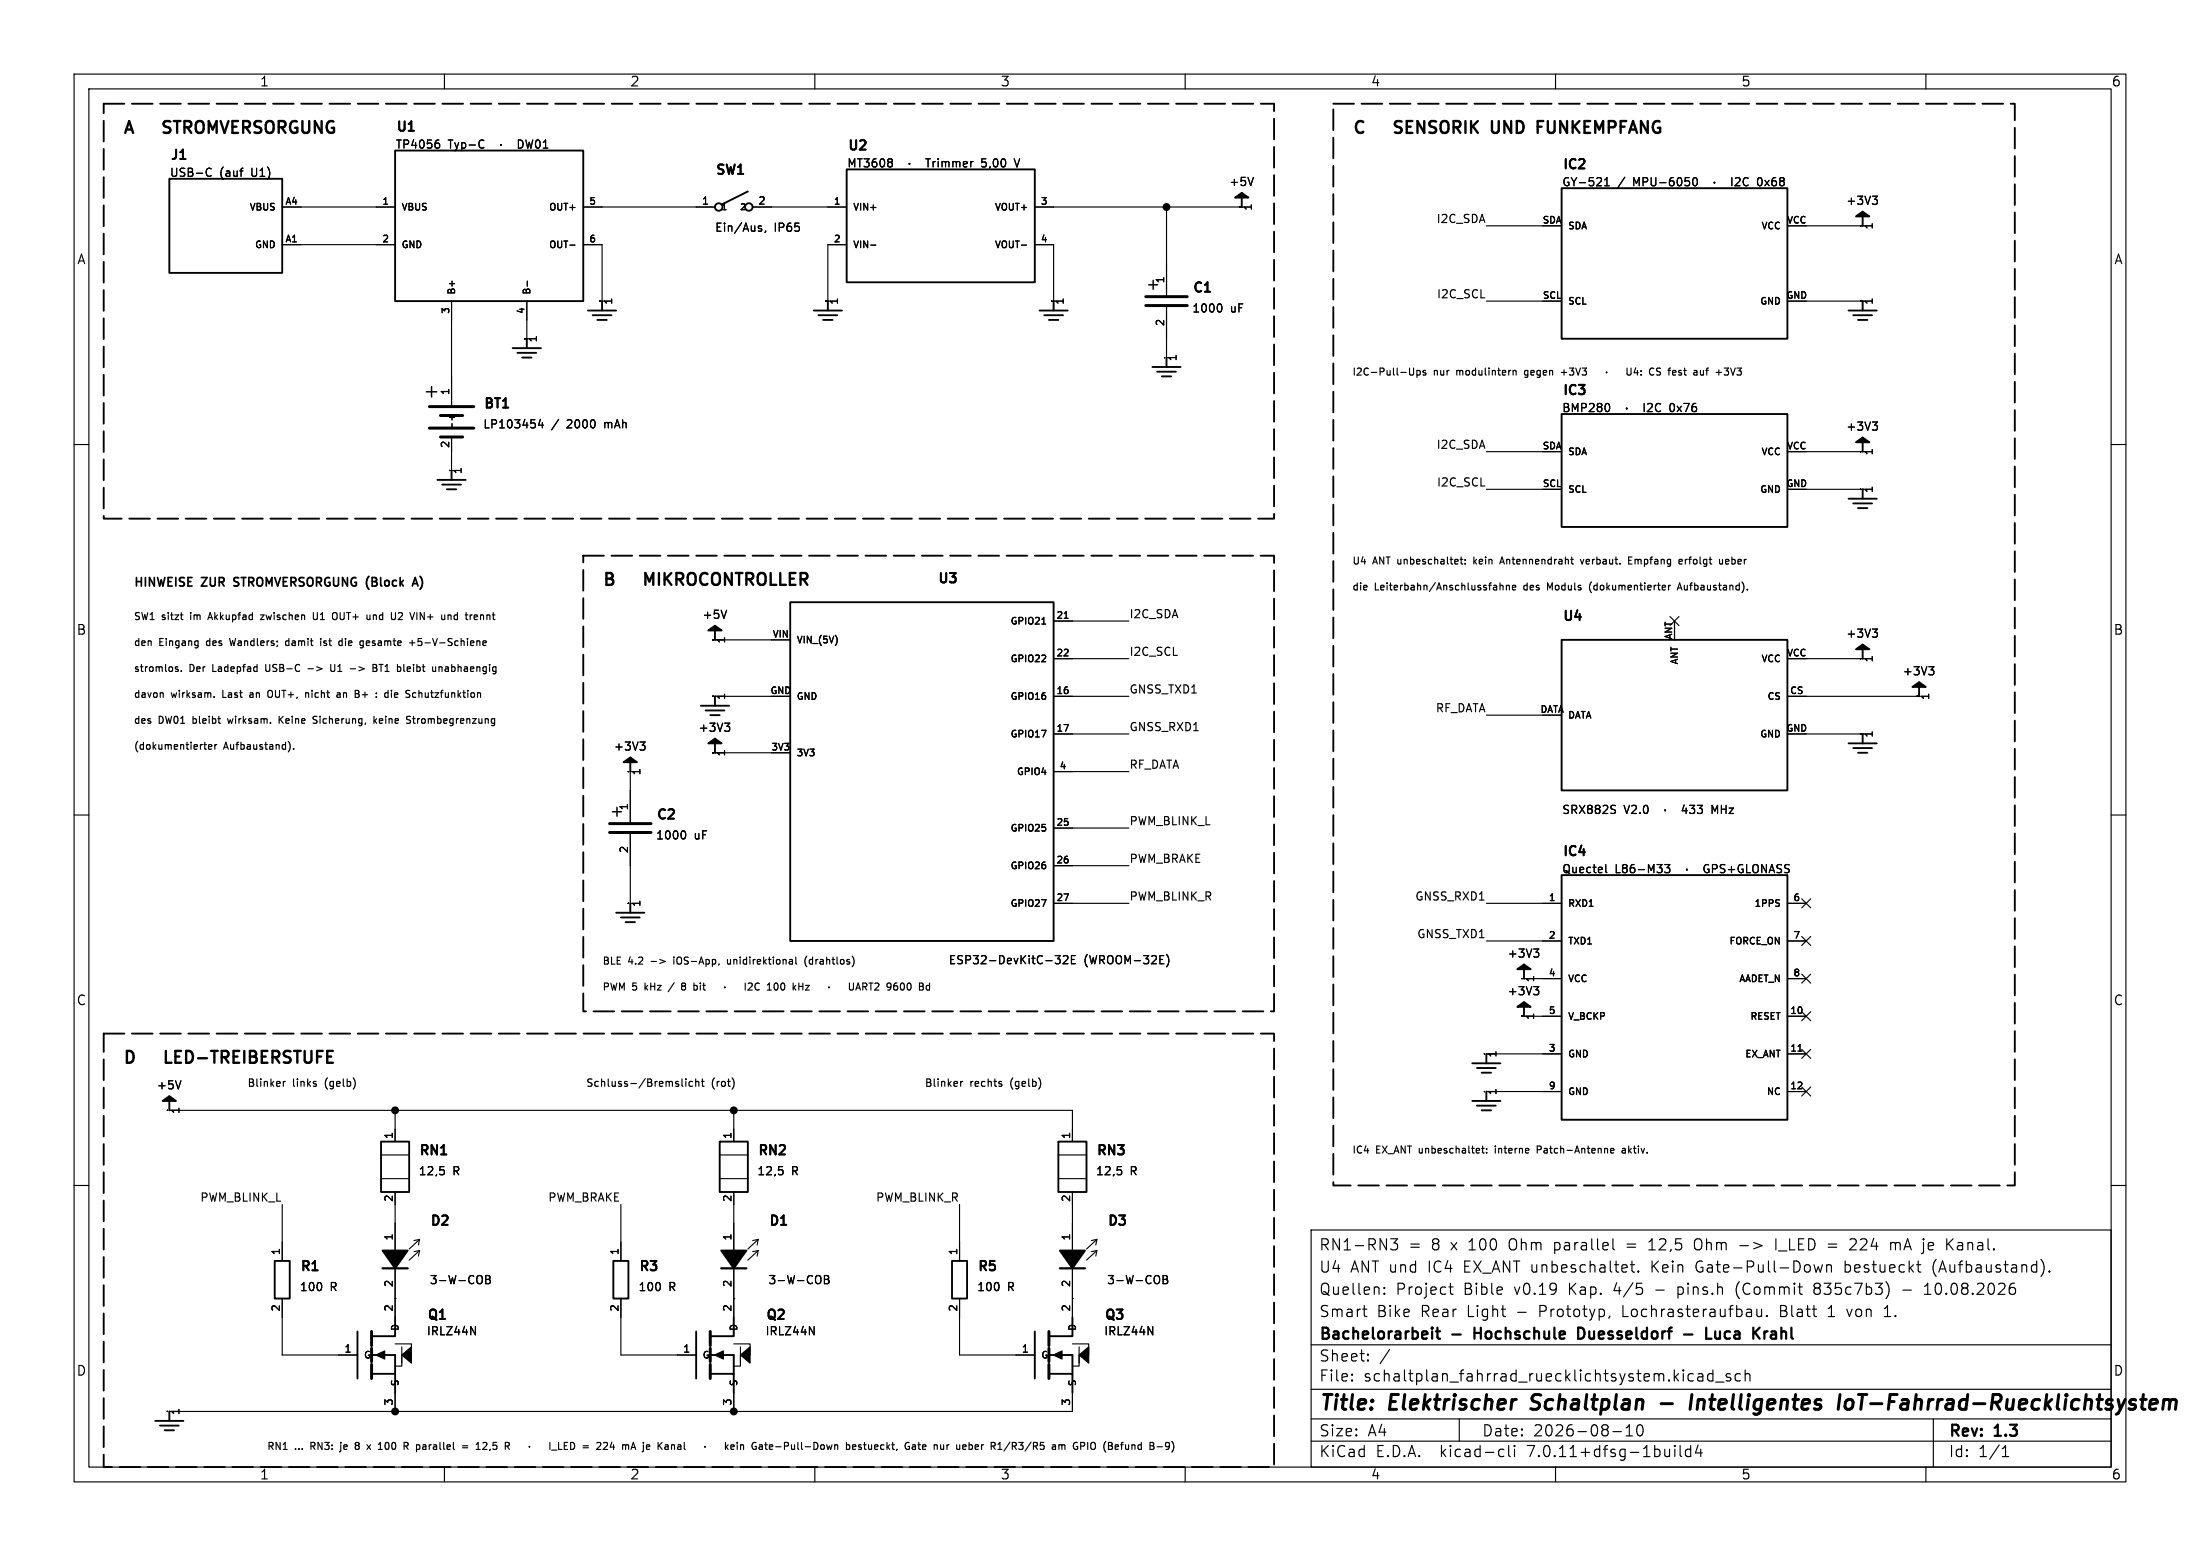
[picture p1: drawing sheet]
<svg xmlns="http://www.w3.org/2000/svg" width="297mm" height="210mm" viewBox="0 0 297 210" stroke-linecap="round" stroke-linejoin="round" font-family="sans-serif">
<g fill="none" stroke="#000" stroke-width=".15">
<path d="M10 10h277v190h-277zM12 12h273v186h-273zM59 18.9h.3M59.1 19.3l.3 .2v.3l-.3 .2M60 10v2M65.1 18.9l.2 .1M65.3 19.9l-.2 .1M67.6 19.5v.1M70 18.9a.56 .56 0 0 1 .6 .5 .56 .56 0 0 1-.6 .6zM71 18.9l.2 1.1 .3-.8 .2 .8 .2-1.1M72.4 19l.2-.1a.59 .59 0 0 1 .3 .5 .59 .59 0 0 1-.3 .6l-.2-.1-.1-.3zM73.3 20h.7"/>
<path d="M73.3 19.2l.4-.3v1.1M110 10v2M160 10v2M210 10v2M260 10v2M28 22.8l.3-.1 .2 .1M28.5 23.7l-.2 .1h-.3M38.1 33h15.2M38.1 27.9h15.2M71.2 37.9v.7M76.9 33.1h.7M78.7 33h2.6v7.6"/>
<path d="M78.7 27.9h17.8M101.6 27.9h12.7M102.5 30.5h.3M102.5 30.8l.3 .1v.2l-.1 .1h-.2M103.4 31.2l-.1 .2M114.3 33h-2.5v7.6M117.6 33.1h.6M120.4 21.5l.1 .1-.1 .3M120.4 22l.1 .1-.1 .4M122.8 22.1v.1M125 21.4h.6M125.3 21.4v1.1"/>
<path d="M126 21.8v.7M126.3 21.8l-.2 .1-.1 .1M126.7 21.4v.1M126.7 21.8v.7M127.2 21.9l.3-.1 .1 .2M127.2 21.8v.7M127.6 22l.2-.2 .3 .1v.6M127.6 22v.5M128.6 21.9l.4-.1 .1 .2M128.6 21.8v.7M129.1 22l.2-.2 .2 .1 .1 .6M129.1 22v.5"/>
<path d="M130.1 22.2l.5-.1-.1-.2-.3-.1-.1 .2v.5h.4M131.1 21.8v.7M131.4 21.8l-.2 .1-.1 .1M132.5 22.4l.4 .1M133.1 21.4h-.5l-.1 .6 .4-.1M136.9 21.4l.4 1.1 .4-1.1M137.9 33.1h.7M139.7 33h2.5v7.6M139.7 27.9h27.9M157.5 27.9v12M167.6 27.9h.1M169.2 23.9l-.4 1.1"/>
<path d="M200.7 30.5h10.1M216.6 25.1h.7M216.6 24.3l.3-.3v1.1M228.6 24.1l.2-.1a.59 .59 0 0 1 .4 .5 .59 .59 0 0 1-.4 .6l-.2-.1-.1-.3zM231.4 24.6v.1M233.8 24v1.1M234.3 24.1l.4-.1 .2 .1v.2l-.7 .8h.7M236 24.1a.44 .44 0 0 0-.5 0 .44 .44 0 0 0-.2 .5 .41 .41 0 0 0 .2 .4 .41 .41 0 0 0 .5 0M237.4 24h.1a.59 .59 0 0 1 .4 .5 .59 .59 0 0 1-.4 .6 .73 .73 0 0 1-.1-1.1zM241.3 30.5h10.2M251.5 30.5h.1M252.8 26.5h.7l-.4 .4"/>
<path d="M253.2 26.9l.3 .2v.3l-.3 .2M10 60h2M61 40.6v14.3M61 59v4.5M61 57.2v.7M71.1 45.7h.1M71.1 40.6v5.1M73 56.6l-.3 .8h.7M73.2 57v.8M81.3 40.6h.1M111.8 40.6h.1M142.2 40.6h.1"/>
<path d="M157.5 48.3h.1M157.5 41.3v7M164.7 41a.69 .69 0 0 1 0 1.1M190.8 49.7v.8l-.1 .1h-.3M191.3 50h.3l.1 .2-.1 .4h-.3M191.3 50v.9M192.5 50h-.3l-.1 .1v.2l.4 .1v.2h-.4M200.7 40.6h10.1M204.3 50.1l.1-.1h.2l.1 .6M204.3 50v.6M205.9 50.9h.1M206 50l-.2 .2v.2l.2 .2"/>
<path d="M210.8 50.3h.7M216.9 50.2v.1M217.1 54.5l.2 .4-.2 .6M219.6 55.1v.1M219.6 49.7v.7l.2 .2h.3l.1-.2v-.7M220.8 49.6l-.2 .7h.6M221.1 50v.6M221.5 50.5v.1M221.5 50v.1M222 54.5v1.1M222.4 54.6l.5-.1 .1 .1 .1 .2-.7 .8h.7M224.2 54.6a.44 .44 0 0 0-.6 0 .44 .44 0 0 0-.1 .5 .41 .41 0 0 0 .2 .4 .41 .41 0 0 0 .5-.1"/>
<path d="M225.9 54.5h-.1a.59 .59 0 0 0-.4 .5 .59 .59 0 0 0 .4 .6l.1-.1M227.3 50h.4M227.6 50.6h.1M234.3 49.7l-.4 .9M234.5 50.5l.4 .1M234.5 49.7h.6M241.3 40.6h10.2M251.5 40.6h.1M252.8 57h.7l-.4 .4M253.2 57.4l.3 .2v.3l-.3 .2M285 60h2M61 63.5h.1"/>
<path d="M197.1 75.5h.4M197.3 75.2v.8l.2 .1M197.8 76v.1M197.8 75.5v.1M199 75.2v.9M199.1 75.8l.2 .3M199.3 75.5l-.3 .4M200.7 66h10.1M200.7 61h10.1M201.9 79l.2 .1v.5M202.1 79.6h-.1M202.1 79.2l-.1 .1"/>
<path d="M202.5 76.1l.3-.9 .3 .9M202.5 78.7v.9M202.5 79.1l.1-.1h.3v.6M202.6 75.9h.4M203.4 79.1l.1-.1h.2l.1 .6M203.4 79v.6M204.2 79.3l.4-.1v-.2h-.3l-.1 .1v.5h.4M209.2 79.4l-.3-.7v.9M213.4 75.5l.2 .6 .2-.6M214.9 78.5a1.09 1.09 0 0 0 0 1.5M219.9 75.6h.3M220.3 75.2h-.4v.9h.4"/>
<path d="M220.7 75.5v.6M220.9 75.5l-.2 .1M225.3 79v.6M225.5 79l-.2 .2M226.4 79.6l.4-.9 .3 .9M226.5 79.4h.5M226.8 75.5h.3v.2l-.4 .1M227.1 76.1h-.3M227.5 75.5v.6M227.8 75.5l-.3 .2M232.5 76l-.2 .1M232.5 75.5v.6"/>
<path d="M233 75.8l.4-.1v-.2h-.3l-.1 .1v.5h.4M241.3 66h10.2M241.3 61h10.2M251.5 66h.1M251.5 61h.1M21.9 93.5l.1 .1v.5M23.7 90h.3M23.7 90.3l.3 .1 .1 .1-.2 .1h-.2M24.3 83h.4M24.5 90.5v.1M24.6 83.6h.1M28.1 83.4h.5"/>
<path d="M28.4 82.7l-.3 .9M28.9 94v.1M30.7 97l.2 .6M31 86.2l.2 .9M33.8 93.5h.1M33.8 93.8l-.1 .1 .1 .2M35.2 83h.5l-.5 .6h.5M35.9 89.7v.7l.2 .2M36.6 93.2a.32 .32 0 0 0-.5 .3v.3a.32 .32 0 0 0 .5 .3M37.7 96.7v.9M37.8 97.1l.4 .5M38.2 96.7l-.5 .5"/>
<path d="M39 86.5h-.3l-.2 .2 .1 .4h.4M41.3 93.5v.6M41.3 93.6l.1-.1h.2l.1 .6M41.6 90.3h.7M42.3 82.7v.7l.2 .2h.3v-.2v-.7M42.8 96.7h-.4l-.1 .1v.2l.4 .2 .1 .2-.2 .2h-.3M43.3 86.2v.1M43.3 86.5v.6M43.7 87.1h.3M44 86.5l-.3 .1v.2h.3M44.7 89.7v.7l.1 .2h.3l.1-.2v-.7M45.1 82.7a.32 .32 0 0 1 .4 .3v.3a.32 .32 0 0 1-.4 .3"/>
<path d="M45.5 94l.1 .1h.3M45.5 93.5h.4v.6M45.9 93.7l-.3 .1-.1 .1M45.9 86.5h.3M46.2 87.1h-.3M46.2 86.2v.9M46.4 93.5v.6M46.4 93.5v.1M46.6 86.2v.1M46.6 86.5v.6M47.3 90.3h.7M48.9 93.8h.7"/>
<path d="M49.9 86.5h-.3l-.2 .1 .1 .5h.4M49.9 86.7l-.5 .1M50.4 89.7h.3l.2 .2-.2 .2 .2 .1v.2l-.2 .2h-.3zM50.4 90.1h.3M50.4 83v.6M50.5 96.7v.9M50.6 97.3l.3 .3M50.8 83h-.3l-.1 .1M50.9 97l-.4 .4M51.2 89.7h.5M51.4 89.7v.9M51.5 97h-.2l-.1 .1 .1 .5h.2"/>
<path d="M51.7 97.2l-.5 .1M52.3 93.5h-.3l-.1 .2 .1 .3 .3 .1M53.3 94.1h.4M53.3 93.5h.4M53.7 93.7l-.5 .1M53.8 82.8l.4-.1 .1 .2M54.3 82.9l-.6 .7h.6M54.5 90.5l.2 .1M55.1 90l-.1 .1v.4l.1 .1M55.3 86.8h.7M55.3 96.7h.1M55.3 97.2l.1 .2-.1 .2"/>
<path d="M55.4 90.2l-.4 .1M55.7 97h.4M55.8 96.7v.8l.3 .1M56.4 87l.4 .1M56.6 93.2v.9M56.7 82.7l.6 .9M56.8 93.5l-.2 .1M56.9 86.2h-.4l-.1 .4 .4-.1M59.3 90.1l.1-.1h.2l.1 .6M59.3 90v.6M60.1 90.3v.3M61.7 83h-.2l-.2 .2v.3l.4 .1"/>
<path d="M64.9 83v.6M65.1 83l-.2 .1M65.5 86.5l.1 .2-.4 .1M65.6 87.1h-.1M96.5 86.4h.1M96.5 94h.1M96.5 94h10.2M96.5 86.4h10.2M97.8 97.6h.7l-.4 .4M98.1 82.4l-.4 1.1M98.3 98l.2 .2v.3l-.2 .2M113 86.1v.6"/>
<path d="M140.6 98.6h.6l-.4 .9M140.7 84.2h.5M142.2 94h10.2M142.2 99.1h10.2M142.2 88.9h10.2M142.2 83.8h10.2M143.7 83.4h.5M200.7 96.5h10.1M225.5 83.2l1.2 1.2M226.1 83.8v2.6M226.7 83.2l-1.2 1.2M241.3 94h17.8"/>
<path d="M241.3 99.1h10.2M241.3 88.9h10.2M251.5 88.9h.1M251.5 99.1h.1M252.8 84.9h.7l-.4 .4M253.2 85.3l.3 .2v.3l-.3 .2M259.1 94h.1M260.4 90h.7l-.4 .4M260.9 90.4l.2 .2v.3l-.2 .2M10 110h2M27.5 100.5h.4M27.7 101.1h.2"/>
<path d="M28.1 100.8l.5-.1v-.2h-.3l-.2 .1 .1 .5h.4M29 100.5v.6M29.3 100.5l-.3 .2M38.9 100a1.09 1.09 0 0 1 0 1.5M39.6 101v.1M85.1 104.1h.1M85.1 104.1v7M85.1 112.5v9.4M86.4 100.1h.7l-.4 .5M86.9 100.6l.2 .2v.2l-.2 .2M92.3 112.1a.69 .69 0 0 1 0 1.1M96.5 101.6h.1"/>
<path d="M96.5 101.6h10.2M142.2 111.8h10.2M142.2 116.8h10.2M142.2 104.1h10.2M216.8 116.7v.9l.1 .2M217.9 108.7h.2M218 109.3l.1 .2-.1 .2M224.7 116.7h.7l-.3 .4 .3 .1v.5l-.2 .1h-.3l-.2-.1M224.8 109.3v.1M227.4 108.6l-.3 .8h.7M227.6 109.1v.7M227.7 117.3v.1"/>
<path d="M228.1 108.7h.7l-.4 .4 .3 .1v.5l-.1 .1h-.3l-.2-.1M229.1 108.7h.7l-.3 .4 .3 .1v.5l-.2 .1h-.3l-.2-.1M230.7 116.7a.51 .51 0 0 0-.7 .5 .51 .51 0 0 0 .7 .5v-.4h-.2M231.2 117.3l.5-.1 .1-.2v-.2l-.2-.1h-.4v1.1M231.9 108.7l-.4 .8-.4-.8v1.1M232.9 116.7h-.5l-.1 .1v.3l.5 .2 .1 .3-.2 .2-.5-.1M233.3 117.4h.9M233.8 116.9v.9M235.3 116.7a.51 .51 0 0 0-.7 .5 .51 .51 0 0 0 .7 .5v-.4h-.2M235.8 116.7v1.1h.5M236.8 116.7a.37 .37 0 0 1 .4 0 .37 .37 0 0 1 .2 .3v.4a.37 .37 0 0 1-.4 .4 .37 .37 0 0 1-.4-.4v-.4zM238.5 116.7v1.1l-.7-1.1v1.1"/>
<path d="M238.8 117.8l.4-1.1 .4 1.1M238.9 117.5h.6M240.5 116.7h-.4l-.2 .1v.3l.5 .2 .1 .3-.2 .2-.4-.1M241.6 116.7h-.5l-.2 .2 .1 .3 .5 .2v.3l-.2 .1-.4-.1M285 110h2M85.1 121.9h.1M87.9 129.8h.7M89.1 129.5l.7 .3-.7 .2M91 129.2v.1M91 129.5v.6M91 132.6l-.8 1.3M92.2 133.1l-.2 .2 .1 .2 .1 .1h.3"/>
<path d="M92.2 133.1h.2M92.4 133.1h.1M92.5 132.7h-.3l-.1 .1-.1 .1 .2 .2M92.5 133l-.1 .1M93.8 133h.2l.1 .2v.3l-.3 .1M97.8 133.2v.1M98.2 129.5l.1 .6h.2l.1-.1M100.6 132.7v.9M101 132.8l.4-.1 .2 .2-.6 .7h.6M102.5 132.8a.45 .45 0 0 0-.6 .3 .45 .45 0 0 0 .4 .5l.2-.1M105.6 132.7a.51 .51 0 0 1 .4 .5 .51 .51 0 0 1-.4 .4M107.4 129.2v.8l.2 .1"/>
<path d="M108.7 133h.5l-.5 .6h.5M108.9 129a1.09 1.09 0 0 0 0 1.5M109.3 129.5l-.1 .2 .1 .4M114.7 132.7v.7l.2 .2h.1l.2-.2v-.7M115.5 133.6l.4-.9 .3 .9M115.6 133.4h.5M116.5 133.2l.4-.1 .1-.1v-.2l-.5-.1v.9M116.7 133.2l.3 .4M117.3 132.7h.5M117.6 132.7v.9M118.1 132.8l.4-.1 .2 .2-.6 .7h.6M124.1 133.1h.3"/>
<path d="M124.1 132.7h.3M124.1 133.6h.4M140.6 121.4h.6l-.4 .9M142.2 121.9h10.2M142.4 129h.7l-.3 .4 .3 .1v.5l-.2 .1-.4-.1M143.5 129.1l.5-.1 .1 .1 .1 .2-.7 .8h.7M144.6 129.5h.4M145.2 129h-.6v1.1h.6M157.5 128.8a1.26 1.26 0 0 1 0 1.7M200.7 121.9h10.1M200.7 127h10.1M205.7 132.1h.1"/>
<path d="M205.7 137.2h.1M205.7 137.2h5.1M205.7 132.1h5.1M207 128.1h.7l-.3 .4M207 133.2h.7l-.3 .4M207.5 128.5l.2 .2v.3l-.2 .2M207.5 133.6l.2 .2v.3l-.2 .2M241.3 121.9h2.5M241.3 137.2h2.5M241.3 127h2.5M241.3 132.1h2.5M243.2 121.3l1.2 1.2"/>
<path d="M243.2 126.4l1.2 1.2M243.2 131.5l1.2 1.2M243.2 136.6l1.2 1.2M244.4 121.3l-1.2 1.2M244.4 126.4l-1.2 1.2M244.4 131.5l-1.2 1.2M244.4 136.6l-1.2 1.2M10 160h2M22.9 149.9h.1M22.9 149.9h121.9v4.2M24.4 145.9l-.3 1.1M38.2 146v.6"/>
<path d="M38.5 146l-.3 .1M51.4 159.1h3.8M51.4 155.9h3.8M53.3 149.9v4.2M59.4 157.5h.5M59.8 157.9l.2 .2v.2l-.2 .3M92.1 145.6v.9l.1 .1M92.6 145.6v.1M92.6 146v.6M93.5 146h-.3l-.2 .1 .1 .5h.4M93.9 146h.2h.2l.1 .6M93.9 145.6v1"/>
<path d="M94.7 146h.4M94.8 145.6v.9l.3 .1M97.2 159.1h3.8M97.2 155.9h3.8M99 145.8l.1 .3-.1 .6M99.1 149.9v4.2M105.1 157.5h.6M105.5 157.9l.2 .2v.2l-.2 .3M129.7 146v.6M130 146l-.3 .1M135.2 146.3v.3M142.9 159.1h3.8"/>
<path d="M142.9 155.9h3.8M150.9 157.5h.5M151.2 157.9l.2 .2v.2l-.2 .3M200 155h.4M200.2 154.7v.8l.2 .1M200.7 142.2h.1M200.7 147.3h.1M200.7 142.2h10.1M200.7 147.3h10.1M200.7 155.5v.1M200.7 155v.1M201.9 154.7v.1"/>
<path d="M201.9 155v.6M208 154.7h-.5v.9M208 155.1l-.5 .1M217.4 155.3l.5-.1-.1-.2h-.2l-.2 .1 .1 .5h.3M219 155h.4v.6M219.4 155.2l-.3 .1-.1 .1 .1 .2h.3M241.3 142.2h2.5M241.3 147.3h2.5M242.7 141.9h.6M243.2 146.7l1.2 1.2M243.2 141.6l1.2 1.2M244.4 146.7l-1.2 1.2"/>
<path d="M244.4 141.6l-1.2 1.2M285 160h2M38.1 175.3v7.6h10.2M38.1 162.6v7.6M43.4 173.3v.7M53.3 175.3h.1M53.3 160.9v7.9M53.3 171.2v6.6M56.6 168.8l-1.4 1.3M56.6 167.3l-1.4 1.3M56.6 168.8l-.7 .1M56.6 168.8l-.1 .7"/>
<path d="M56.6 167.3l-.7 .1M56.6 167.3l-.1 .7M63.6 179.1l.6 1.1v-1.1M65 172.2a.78 .78 0 0 1 0 1M65.6 172.2h.3l.2 .1 .1 .2-.3 .2a.29 .29 0 0 1 .3 .2 .29 .29 0 0 1-.2 .4h-.4zM65.6 172.7h.3M83.8 175.3v7.6h10.2M83.8 162.6v7.6M89.1 173.3v.7M99.1 175.3h.1M99.1 160.9v7.9M99.1 171.2v6.6"/>
<path d="M102.4 168.8l-1.4 1.3M102.4 167.3l-1.4 1.3M102.4 168.8l-.8 .1M102.4 168.8l-.2 .7M102.4 167.3l-.8 .1M102.4 167.3l-.2 .7M109.3 179.1l.6 1.1v-1.1M110.7 172.2a.78 .78 0 0 1 0 1M111.3 172.2h.4l.1 .1 .1 .2-.2 .2a.29 .29 0 0 1 .2 .2 .29 .29 0 0 1-.2 .4h-.4zM111.3 172.7h.4M129.5 175.3v7.6h10.2M129.5 162.6v7.6"/>
<path d="M134.8 173.3v.7M144.8 175.3h.1M144.8 160.9v7.9M144.8 171.2v6.6M148.1 168.8l-1.4 1.3M148.1 167.3l-1.4 1.3M148.1 168.8l-.8 .1M148.1 168.8l-.2 .7M148.1 167.3l-.8 .1M148.1 167.3l-.2 .7M155 179.1l.6 1.1v-1.1M156.4 172.2a.78 .78 0 0 1 0 1"/>
<path d="M157 172.2h.4l.1 .1 .1 .2-.2 .2a.29 .29 0 0 1 .3 .2 .29 .29 0 0 1-.3 .4h-.4zM157 172.7h.4M177 166h108v32h-108zM184 176.7h.5M184.2 177.6l.3 .1M186.9 174.6h.1l-.1 .1M186.9 174.6h-.1l.1 .1M186.9 173.8v.1M186.9 174.6v.1M186.9 173.8h.1l-.1 .1M186.9 173.8h-.1l.1 .1M187.7 167.2h1l-.5 .6a.41 .41 0 0 1 .5 .3v.3l-.2 .2-.5 .1-.3-.1"/>
<path d="M195.6 173.7h.6M195.8 173.2v1.3l.1 .1 .3 .1M217.3 177.6l-.1 .3M217.7 167.2v1.3l.3 .2M220.1 170.7h.6M220.3 170.2v1.3l.1 .1 .3 .1M221.2 171.6v.1M221.2 171.6h-.1l.1 .1M222.6 168.7h.9M223 167.2l-.4 .4M226.5 173.7v1.5M226.5 174.6l.2 .1"/>
<path d="M226.7 173.7l-.2 .1M229.1 170.4a1.04 1.04 0 0 0 0 1.1M229.4 167.2a.5 .5 0 0 0-.7 .5v.5a.5 .5 0 0 0 .7 .5M234.6 173.3l-.1 .1a1.79 1.79 0 0 0 .1 1.6M234.9 168.1h1.1M237.2 176.7v.9a.41 .41 0 0 0 .6 0M237.8 176.7v1M238.5 177.6h.1l-.1 .1M238.5 177.6v.1M239.7 167.2v1.5M240.1 168.8h1.1M240.4 176.9h.5"/>
<path d="M240.9 176.2h-.5v1.5h.6M244.9 170.7l.3 1 .3-.7 .2 .7 .3-1M245.2 173.8l-.2 .2-.1 .4 .1 .2 .5 .1M245.2 173.8h.3M245.5 173.2l-.5 .1a.31 .31 0 0 0-.1 .3 .31 .31 0 0 0 .3 .2M246.6 170.8a.37 .37 0 0 1 .6 .1v.8M246.6 170.7v1M246.8 177.7h.9M246.8 176.6l.4-.4v1.5M249.1 171.6l.4 .1M249.1 170.2v1.5M249.3 176.7l.4 1 .3-1"/>
<path d="M249.5 170.7l-.4 .1M250 167.2l.5 .1a.41 .41 0 0 1 0 .5l-.8 .9h.9M254.4 177.7h.8M254.4 176.6l.4-.4v1.5M255.5 167.7h.2l.2 .2M255.9 167.9v.8M256.5 167.8l-.4-.1-.2 .2M256.9 174.1h1.1M259.8 174.7h.9M259.8 173.6l.4-.4v1.5M261.3 170.1a1.74 1.74 0 0 0 .1 2.2M264.3 168.2l-.1 .1 .1 .3"/>
<path d="M276.7 171.6v.1M276.7 171.6h-.1l.1 .1M22.9 190.5h.1M46 195.8l-.2 .1M46 194.7v.1M48.1 195.1l-.1 .2v.2l.1 .1h.3M48.1 195.1h.2M48.3 195.1h.1M48.4 194.7h-.3l-.1 .1v.1l.1 .2M48.4 195l-.1 .1M49.5 195l.5 .6M50 195l-.5 .6"/>
<path d="M52.1 194.8l-.1 .2 .1 .5M53.3 181.4h2.2v1.5M53.3 188v2.5M54.2 182.9v1.5h-.9M54.2 181.8v2.2M54.8 195.2l.3 .4M55 194.7l.1 .2-.1 .2M57.5 195v.6M57.5 195.6h-.1M57.5 195.2l-.1 .1M60 198v2M62.4 195.1h.8"/>
<path d="M62.4 195.4h.8M64.5 194.8l.1-.1v.9M65.1 195.6h.6M65.2 194.8l.1-.1h.3l.1 .2v.2M66.2 195.6l-.1 .2M74.2 194.7v.9M74.5 195.7h.7M75.4 194.7v.9h.5M76.2 195.1h.3M76.6 194.7h-.4v.9h.4M77 194.7a.48 .48 0 0 1 .6 .5 .48 .48 0 0 1-.6 .4zM82.6 194.6l-.2 .7h.6"/>
<path d="M84.3 195l.2 .1M84.5 195.1v.5M84.5 195.1l.1-.1h.2l.1 .6M91.5 195.5l.1 .1h.2M91.8 195h-.3M91.8 195.3h-.2l-.1 .1M98 195.3l.3 .3M98.3 195l-.4 .4M98.7 195.3l.4-.1v-.2h-.3l-.1 .1v.5h.4M99.1 181.4h2.2v1.5M99.1 188v2.5M99.5 194.7v.1"/>
<path d="M99.5 195v.6M100 182.9v1.5h-.9M100 181.8v2.2M100 195v.6M100 195.1l.1-.1h.2l.1 .6M102.1 194.7a.44 .44 0 0 0-.6 .5 .44 .44 0 0 0 .6 .4v-.4h-.2M102.5 195h.4v.6M102.9 195.2l-.3 .1-.1 .1 .1 .2h.3M103.2 195h.4M103.4 194.7v.8l.2 .1M103.9 195.3l.4-.1v-.2h-.3l-.1 .1v.5h.4M108.2 194.7v.8l.1 .1"/>
<path d="M110 198v2M119.3 195h-.2l-.2 .2 .1 .4h.3M119.7 194.7v.9M119.8 195.3l.3 .3M120.1 195l-.4 .4M120.4 195h.3M120.5 194.7v.8l.2 .1M121.1 195.6l-.1 .2M129.2 195v.6h.2l.2-.1M129.6 195v.6M133.8 195.2h.4M134.2 194.7h-.4v.9"/>
<path d="M136.7 194.7h.3l.2 .2-.1 .2-.4 .1M136.9 195.2l.3 .4M142.4 195h-.3M142.4 195.3h-.2l-.2 .1 .1 .2h.3M144.8 181.4h2.2v1.5M144.8 188v2.5h-121.9M145.7 182.9v1.5h-.9M145.7 181.8v2.2M149.3 194.5a1.09 1.09 0 0 0 0 1.5M149.6 194.7h.4l.1 .2-.1 .2 .1 .1 .1 .2-.2 .2h-.4zM149.6 195.1h.4M150.9 195h-.2l-.1 .1v.5h.3"/>
<path d="M151 195.2l-.4 .1M154 195h-.3l-.1 .2 .1 .3 .3 .1M158.2 194.5v.1M158.2 195.9v.1M160 198v2M177 194.5h108M177 191.5h108M177 187.5h108M177 181.5h108M182.5 186.3h.1l-.1 .1M182.5 186.3v.1M182.5 185.5v.1"/>
<path d="M182.5 185.5h.1l-.1 .1M184.7 183.6v.1M184.7 183.6h-.1l.1 .1M184.7 182.8v.1M184.7 182.8h-.1l.1 .1M187.6 182.1l-1.3 2M197 191.5v3M202.6 195.6l.4 .1M203 196.5l-.4 .1M203.7 195.1v1.3l.2 .2M204.5 195.1v.1M204.5 195.6v1"/>
<path d="M204.5 195.1l-.1 .1h.1M210 198v2M217.7 193.2h1.2M219.5 193.8h.9M219.5 192.7l.5-.4v1.5M221.1 192.4a1.02 1.02 0 0 0 .2 1.4h.2a.91 .91 0 0 0 .2-1.4M226.1 195.1v.1M226.1 195.6v1M226.1 195.1l-.1 .1h.1M226.1 195.1l.1 .1h-.1M226.8 195.1v1.3l.2 .2M228.2 185.4l.4 .1"/>
<path d="M228.2 195.7l-.4-.1-.3 .3v.4l.2 .2 .1 .1 .4-.1M228.2 195.1v1.5M228.6 186.3l-.4 .1M229.2 195l-.3 1.1h.9M229.2 185.5l.2-.1 .4 .1 .1 .9M229.6 195.6v1M229.9 185.8h-.5a.29 .29 0 0 0-.2 .3 .29 .29 0 0 0 .2 .3l.5-.1M231.2 185.5l-.4-.1-.3 .3v.4l.2 .2 .1 .1 .4-.1M231.2 184.9v1.5M231.6 186.5h1.1M233.6 185.5l-.4-.1-.2 .2 .1 .2 .5 .2 .1 .1-.1 .2-.1 .1-.5-.1M235 185.5l-.5-.1-.3 .3v.4l.2 .2 .1 .1 .5-.1"/>
<path d="M235.6 185.5a.37 .37 0 0 1 .6 .1v.8M235.6 184.9v1.5M260 198v2M261 191.5v6.5M270.3 196.6h.9M270.3 195.5l.4-.4v1.5"/>
</g>
<g fill="none" stroke="#000" stroke-width=".4">
<path d="M58 57.8h6M58 54.9h6M59.5 59h3M59.5 56.1h3M154.7 41.2h5.6M154.7 40h5.6M82.3 112.4h5.6M82.3 111.2h5.6M50.2 179.7v1.9M95.9 179.7v1.9M141.6 179.7v1.9M50.2 182v1.8"/>
<path d="M50.2 184.2v1.9M95.9 182v1.8M95.9 184.2v1.9M141.6 182v1.8M141.6 184.2v1.9M206.6 190.1l.3 .1M207 188.4l-.2 .4 .1 .2M224.3 189.4h1.5M228.4 188.2l-.2 2M229.3 188.9l-.2 1.3M229.8 188.9h-.2l-.3 .2M248.4 188.2l-.2 2"/>
<path d="M249.3 189.1a.52 .52 0 0 1 .5-.2 .52 .52 0 0 1 .4 .4l-.1 .5a.55 .55 0 0 1-.5 .4 .55 .55 0 0 1-.5-.4v-.5zM292.4 188.9l.5 .1 .1 .2M293 189.2a.5 .5 0 0 1 .7-.2l.1 .2-.1 1M293 189.2l-.2 1"/>
</g>
<g fill="none" stroke="#000" stroke-width=".3">
<path d="M51.6 171.2h3.4M97.4 171.2h3.4M143.1 171.2h3.4M193.3 179.2v.1M193.3 179.7v1M193.3 179.2l.1 .1h-.1M193.8 179.7h.6M194.1 179.2v1.3v.1l.3 .1M199.1 179.2v1.5M199.1 179.9h.8M213.8 179.4l-.4-.2h-.3v1.5h.3l.4-.2M230.3 179.2v1.5h.8"/>
<path d="M231.6 179.7v.9a.41 .41 0 0 0 .6-.1M232.2 179.7v1M238.6 179.7l-.3 .1M239.3 179.7l-.2 .1M227.3 180.1h1.2M239.3 180.1a.29 .29 0 0 0-.3 .3 .29 .29 0 0 0 .3 .3"/>
</g>
<g fill="none" stroke="#000" stroke-width=".25">
<path d="M22.9 24.1h15.2v12.7h-15.2zM53.3 20.3h25.4v20.3h-25.4zM101 25.8l-3.5 1.8M114.3 22.9h25.4v15.2h-25.4zM167.6 26v1.9M210.8 25.4h30.5v20.3h-30.5zM251.5 28.6v1.9M69.2 47h3.8M69.8 47.6h2.6M70.5 48.3h1.3M71.1 45.7v1.3M79.4 41.9h3.8"/>
<path d="M80 42.5h2.5M80.6 43.2h1.3M81.3 40.6v1.3M109.9 41.9h3.8M110.5 42.5h2.5M111.1 43.2h1.3M111.8 40.6v1.3M140.3 41.9h3.8M141 42.5h2.5M141.6 43.2h1.3M142.2 40.6v1.3M155.6 49.5h3.8"/>
<path d="M156.2 50.2h2.5M156.8 50.8h1.3M157.5 48.3v1.2M210.8 55.9h30.5v15.2h-30.5zM249.6 41.9h3.8M250.2 42.5h2.5M250.8 43.2h1.3M251.5 40.6v1.3M251.5 59.1v1.9M59.1 64.8h3.8M59.7 65.4h2.5M60.3 66h1.3"/>
<path d="M61 63.5v1.3M249.6 67.3h3.8M250.2 67.9h2.5M250.8 68.6h1.3M251.5 66v1.3M94.6 95.3h3.8M95.2 95.9h2.6M95.9 96.5h1.3M96.5 84.5v1.9M96.5 94v1.3M96.5 99.7v1.9M106.7 81.3h35.5v45.7h-35.5z"/>
<path d="M210.8 86.4h30.5v20.3h-30.5zM251.5 87v1.9M251.5 99.1v1.2M259.1 92.1v1.9M85.1 102.2v1.9M210.8 118.1h30.5v33h-30.5zM249.6 100.3h3.8M250.2 101h2.5M250.8 101.6h1.3M83.2 123.2h3.8M83.8 123.8h2.6M84.5 124.5h1.2"/>
<path d="M85.1 121.9v1.3M205.7 130.2v1.9M205.7 135.3v1.9M22.9 148v1.9M51.4 154.1h3.8v6.8h-3.8zM97.2 154.1h3.8v6.8h-3.8zM142.9 154.1h3.8v6.8h-3.8zM198.8 143.5h3.8M198.8 148.6h3.8M199.4 144.1h2.5M199.4 149.2h2.5M200 144.8h1.3"/>
<path d="M200 149.9h1.3M200.7 142.2v1.3M200.7 147.3v1.3M37.1 170.2h2v5.1h-2zM48.3 179.7v6.4M53.3 177.8v2.5h-3.1M82.8 170.2h2v5.1h-2zM94 179.7v6.4M99.1 177.8v2.5h-3.2M128.5 170.2h2.1v5.1h-2.1zM139.7 179.7v6.4M144.8 177.8v2.5h-3.2"/>
<path d="M21 191.8h3.8M21.6 192.4h2.5M22.2 193h1.3M22.9 190.5v1.3M50.2 185.4h3.1v2.6M50.2 182.9h3.1v2.5M95.9 185.4h3.2v2.6M95.9 182.9h3.2v2.5M141.6 185.4h3.2v2.6M141.6 182.9h3.2v2.5"/>
<circle cx="97" cy="27.9" r=".51"/>
<circle cx="101.1" cy="27.9" r=".51"/>
</g>
<g fill="#000" stroke="#000" stroke-width=".25">
<path d="M166.7 26.7l.9-.7 .9 .7zM250.6 29.2l.9-.6 .9 .6zM250.6 59.7l.9-.6 .9 .6zM95.6 85.1l.9-.6 .9 .6zM250.6 87.6l.9-.6 .9 .6zM258.2 92.7l.9-.6 .9 .6zM84.2 102.9l.9-.7 .9 .7zM95.6 100.3l.9-.6 .9 .6zM204.8 130.8l.9-.6 .9 .6zM204.8 135.9l.9-.6 .9 .6zM22 148.6l.9-.6 .9 .6zM51.6 168.8h3.4l-1.7 2.4z"/>
<path d="M97.4 168.8h3.4l-1.7 2.4zM143.1 168.8h3.4l-1.7 2.4z"/>
</g>
<g fill="none" stroke="#000" stroke-width=".14">
<path d="M167.4 27.9v.1M167.4 27.9h.1M251.2 30.5h.1M70.9 45.7h.1M81 40.6h.1M81 40.7h.1M81 40.6v.1M111.5 40.6h.1M111.5 40.7h.1M142 40.6h.1M142 40.7h.1M157.2 48.3h.1"/>
<path d="M251.2 40.6h.1M251.2 40.7h.1M251.2 40.6v.1M60.7 63.5h.1M251.2 60.9v.1M251.2 66h.1M251.2 61h.1M96.3 86.4h.1M96.3 94h.1M96.3 86.3h.1M96.3 86.3v.1M251.2 88.9h.1"/>
<path d="M251.2 99v.1M258.8 94h.1M84.8 104.1v.1M84.8 104.1h.1M84.8 104.2h.1M96.3 101.6h.1M84.8 121.9h.1M205.5 132.1h.1M205.5 137.1v.1M205.5 137.2h.1M205.5 137.1h.1M22.6 149.9h.1"/>
<path d="M200.4 142.2h.1M200.4 147.3h.1M22.6 190.5h.1"/>
</g>
<g fill="#000" stroke="#000" stroke-width=".15">
<path d="M50.7 182.9l1.2-.6v1.1zM54.2 182.9l1.3-1.1v2.2zM96.5 182.9l1.2-.6v1.1zM100 182.9l1.3-1.1v2.2zM142.2 182.9l1.2-.6v1.1zM145.7 182.9l1.3-1.1v2.2z"/>
<circle cx="157.5" cy="27.9" r=".46"/>
<circle cx="53.3" cy="149.9" r=".46"/>
<circle cx="99.1" cy="149.9" r=".46"/>
<circle cx="53.3" cy="190.5" r=".46"/>
<circle cx="99.1" cy="190.5" r=".46"/>
</g>
<path d="M155.1 38.4h1.2M155.7 37.8v1.2M57.6 52.9h1.4M58.3 52.2v1.4M82.7 109.6h1.2M83.3 109v1.2" fill="none" stroke="#000" stroke-width=".2"/>
<path d="M22.1 17.9h.2h.5M23 16.4l-.6-.1a.39 .39 0 0 0-.3 .4 .39 .39 0 0 0 .3 .4l.4 .2M188.3 17.9h.2h.6M189.2 16.4l-.6-.1a.39 .39 0 0 0-.3 .4 .39 .39 0 0 0 .3 .4l.5 .2M202.3 16.3v1.3l-.3 .3M209 16.3v1.3v.2l.3 .1h.4M88.2 77.3l-.5 1.2-.6-1.2v1.6M22.4 141.8v1.6h.8" fill="none" stroke="#000" stroke-width=".32"/>
<path d="M31.6 79l.1 .1M31.6 78.1v.3M55.7 79.1l.3-1.2 .4 1.2M55.8 78.8h.5M56.7 77.8h.1M56.8 79.5h-.1" fill="none" stroke="#000" stroke-width=".23"/>
<path d="M14 14h158v56h-158v-56M180 14h92v146h-92v-146M78.7 75h93.3v61.5h-93.3v-61.5M14 139.5h158v58.5h-158v-58.5" fill="none" stroke="#000" stroke-width=".25" stroke-dasharray="2.8 1"/>
<g font-size="2.8">
<text x="178" y="190.9">Title:</text>
<text x="187.7" y="190.9">Elektrischer</text>
<text x="207.6" y="190.9">Schaltplan</text>
<text x="230.6" y="190.9">Intelligentes</text>
<text x="251.4" y="190.9">IoT-Fahrrad-Ruecklichtsystem</text>
</g>
<g font-size="2.2">
<text x="16.5" y="18.2">A</text>
<text x="23.5" y="18.2">STROMVERSORGUNG</text>
<text x="182.5" y="18.2">C</text>
<text x="189.7" y="18.2">SENSORIK</text>
<text x="203.4" y="18.2">UND</text>
<text x="210.2" y="18.2">FUNKEMPFANG</text>
<text x="81.3" y="79.1">B</text>
<text x="88.5" y="79.1">MIKROCONTROLLER</text>
<text x="16.5" y="143.6">D</text>
<text x="23.7" y="143.6">LED-TREIBERSTUFE</text>
</g>
<g font-size="2.1">
<text x="178" y="172">U4</text>
<text x="178" y="169">RN1-RN3</text>
<text x="182.3" y="172">ANT und</text>
<text x="190.2" y="169">=</text>
<text x="193" y="172">IC4</text>
<text x="193.3" y="169">8</text>
<text x="196" y="169">x</text>
<text x="197.9" y="172">EX_ANT unbeschaltet.</text>
<text x="198.6" y="169">100</text>
<text x="204.1" y="169">Ohm</text>
<text x="210.4" y="169">parallel</text>
<text x="220.3" y="169">=</text>
<text x="223.5" y="169">12,5</text>
<text x="223.5" y="172">Kein</text>
<text x="229.7" y="172">Gate-Pull-Down</text>
<text x="229.8" y="169">Ohm</text>
<text x="236" y="169">-&gt;</text>
<text x="241" y="169">I_LED =</text>
<text x="249.9" y="172">bestueckt</text>
<text x="251.4" y="169">224</text>
<text x="257" y="169">mA je</text>
<text x="261.9" y="172">(Aufbaustand).</text>
<text x="264.9" y="169">Kanal.</text>
<text x="178" y="178">Smart</text>
<text x="178" y="175">Quellen:</text>
<text x="185.9" y="178">Bike</text>
<text x="188.4" y="175">Project</text>
<text x="191.9" y="178">Rear</text>
<text x="197.7" y="175">Bible</text>
<text x="198.3" y="178">Light</text>
<text x="204.6" y="175">v0.19</text>
<text x="205.1" y="178">-</text>
<text x="208.2" y="178">Prototyp,</text>
<text x="212.1" y="175">Kap.</text>
<text x="218.3" y="175">4/5</text>
<text x="219.6" y="178">Lochrasteraufbau.</text>
<text x="224" y="175">-</text>
<text x="227.2" y="175">pins.h</text>
<text x="235.2" y="175">(Commit</text>
<text x="241" y="178">Blatt</text>
<text x="245.9" y="175">835c7b3)</text>
<text x="250.4" y="178">von</text>
<text x="255.6" y="178">1.</text>
<text x="261.2" y="175">10.08.2026</text>
<text x="178" y="184">Sheet:</text>
<text x="178" y="181.2">Bachelorarbeit</text>
<text x="196.1" y="181.2">-</text>
<text x="199.7" y="181.2">Hochschule</text>
<text x="214.3" y="181.2">Duesseldorf</text>
<text x="232.8" y="181.2">Luca</text>
<text x="239.7" y="181.2">Krahl</text>
<text x="178" y="186.7">File:</text>
<text x="184.1" y="186.7">schaltplan_fahrrad_ruecklichtsystem.kicad_sch</text>
<text x="178" y="196.9">KiCad</text>
<text x="178" y="194.1">Size:</text>
<text x="184.7" y="194.1">A4</text>
<text x="185.7" y="196.9">E.D.A.</text>
<text x="194.6" y="196.9">kicad-cli</text>
<text x="200" y="194.1">Date:</text>
<text x="206.5" y="196.9">7.0.11+dfsg-1build4</text>
<text x="207" y="194.1">2026-08-10</text>
<text x="263" y="194.3">Rev:</text>
<text x="263" y="196.9">Id:</text>
<text x="267.1" y="196.9">1/1</text>
<text x="269.4" y="194.3">1.3</text>
</g>
<g font-size="1.8">
<text x="35" y="11.9">1</text>
<text x="85" y="11.9">2</text>
<text x="135" y="11.9">3</text>
<text x="185" y="11.9">4</text>
<text x="235" y="11.9">5</text>
<text x="285" y="11.9">6</text>
<text x="22.9" y="21.9">J1</text>
<text x="53.3" y="18.1">U1</text>
<text x="96.5" y="23.9">SW1</text>
<text x="114.3" y="20.6">U2</text>
<text x="210.8" y="23.2">IC2</text>
<text x="10.3" y="35.9">A</text>
<text x="285.3" y="35.9">A</text>
<text x="160.9" y="39.8">C1</text>
<text x="210.8" y="53.7">IC3</text>
<text x="65.2" y="55.5">BT1</text>
<text x="126.5" y="79.1">U3</text>
<text x="10.3" y="85.9">B</text>
<text x="210.8" y="84.1">U4</text>
<text x="285.3" y="85.9">B</text>
<text x="88.5" y="110.9">C2</text>
<text x="210.8" y="115.9">IC4</text>
<text x="10.3" y="135.9">C</text>
<text x="285.3" y="135.9">C</text>
<text x="56.4" y="156.3">RN1</text>
<text x="102.2" y="156.3">RN2</text>
<text x="147.9" y="156.3">RN3</text>
<text x="57.9" y="165.8">D2</text>
<text x="103.7" y="165.8">D1</text>
<text x="149.4" y="165.8">D3</text>
<text x="40.4" y="171.9">R1</text>
<text x="86.1" y="171.9">R3</text>
<text x="131.8" y="171.9">R5</text>
<text x="57.5" y="178.5">Q1</text>
<text x="103.3" y="178.5">Q2</text>
<text x="149" y="178.5">Q3</text>
<text x="10.3" y="185.9">D</text>
<text x="285.3" y="185.9">D</text>
<text x="35" y="199.9">1</text>
<text x="85" y="199.9">2</text>
<text x="135" y="199.9">3</text>
<text x="185" y="199.9">4</text>
<text x="235" y="199.9">5</text>
<text x="285" y="199.9">6</text>
</g>
<g font-size="1.6">
<text x="18" y="79.3">HINWEISE</text>
<text x="27.3" y="79.3">ZUR</text>
<text x="32.1" y="79.3">STROMVERSORGUNG (Block</text>
<text x="57.2" y="79.3">A)</text>
</g>
<g font-size="1.5">
<text x="53.3" y="20.3">TP4056</text>
<text x="60.5" y="20.3">Typ-C</text>
<text x="114.3" y="22.8">MT3608</text>
<text x="133.4" y="22.8">5,00</text>
<text x="22.8" y="24.1">USB-C</text>
<text x="29.7" y="24.1">(auf</text>
<text x="34.1" y="24.1">U1)</text>
<text x="165.8" y="25.3">+5V</text>
<text x="210.8" y="25.4">GY-521</text>
<text x="218.4" y="25.4">/</text>
<text x="220.6" y="25.4">MPU-6050</text>
<text x="238.6" y="25.4">0x68</text>
<text x="249.1" y="27.9">+3V3</text>
<text x="96.4" y="31.5">Ein/Aus,</text>
<text x="104.5" y="31.5">IP65</text>
<text x="193.8" y="30.2">I2C_SDA</text>
<text x="193.9" y="40.3">I2C_SCL</text>
<text x="160.9" y="42.4">1000</text>
<text x="166.1" y="42.4">uF</text>
<text x="65.1" y="58">LP103454</text>
<text x="74.5" y="58">/</text>
<text x="76.7" y="58">2000</text>
<text x="82" y="58">mAh</text>
<text x="210.8" y="55.8">BMP280</text>
<text x="226.3" y="55.8">0x76</text>
<text x="249.1" y="58.3">+3V3</text>
<text x="193.8" y="60.7">I2C_SDA</text>
<text x="193.9" y="65.7">I2C_SCL</text>
<text x="94.7" y="83.7">+5V</text>
<text x="152.4" y="83.5">I2C_SDA</text>
<text x="152.4" y="88.6">I2C_SCL</text>
<text x="249.1" y="86.3">+3V3</text>
<text x="152.4" y="93.7">GNSS_TXD1</text>
<text x="256.8" y="91.4">+3V3</text>
<text x="82.8" y="101.5">+3V3</text>
<text x="94.2" y="99">+3V3</text>
<text x="152.4" y="98.8">GNSS_RXD1</text>
<text x="193.7" y="96.2">RF_DATA</text>
<text x="152.4" y="103.8">RF_DATA</text>
<text x="88.5" y="113.5">1000</text>
<text x="93.7" y="113.5">uF</text>
<text x="152.4" y="111.5">PWM_BLINK_L</text>
<text x="210.8" y="110.1">SRX882S</text>
<text x="219.3" y="110.1">V2.0</text>
<text x="232.2" y="110.1">MHz</text>
<text x="152.4" y="116.5">PWM_BRAKE</text>
<text x="210.8" y="118.1">Quectel</text>
<text x="218.1" y="118.1">L86-M33</text>
<text x="152.4" y="121.6">PWM_BLINK_R</text>
<text x="190.9" y="121.6">GNSS_RXD1</text>
<text x="128" y="130.4">ESP32-DevKitC-32E</text>
<text x="146.3" y="130.4">(WROOM-32E)</text>
<text x="191.2" y="126.7">GNSS_TXD1</text>
<text x="203.4" y="129.5">+3V3</text>
<text x="203.4" y="134.5">+3V3</text>
<text x="21.1" y="147.2">+5V</text>
<text x="56.4" y="158.8">12,5</text>
<text x="61.2" y="158.8">R</text>
<text x="102.1" y="158.8">12,5</text>
<text x="106.9" y="158.8">R</text>
<text x="147.9" y="158.8">12,5</text>
<text x="152.6" y="158.8">R</text>
<text x="26.9" y="162.3">PWM_BLINK_L</text>
<text x="73.9" y="162.3">PWM_BRAKE</text>
<text x="118.1" y="162.3">PWM_BLINK_R</text>
<text x="57.9" y="173.5">3-W-COB</text>
<text x="103.6" y="173.5">3-W-COB</text>
<text x="149.4" y="173.5">3-W-COB</text>
<text x="40.4" y="174.5">100</text>
<text x="44.6" y="174.5">R</text>
<text x="86.1" y="174.5">100</text>
<text x="90.3" y="174.5">R</text>
<text x="131.8" y="174.5">100</text>
<text x="136" y="174.5">R</text>
<text x="57.5" y="180.4">IRLZ44N</text>
<text x="103.2" y="180.4">IRLZ44N</text>
<text x="149" y="180.4">IRLZ44N</text>
</g>
<g font-size="1.4">
<text x="94.6" y="27.7">1</text>
<text x="102.3" y="27.7">2</text>
<text x="169.4" y="28.5" transform="rotate(-90 169.4 28.5)">1</text>
<text x="253.2" y="31.1" transform="rotate(-90 253.2 31.1)">1</text>
<text x="83" y="41.2" transform="rotate(-90 83 41.2)">1</text>
<text x="113.5" y="41.2" transform="rotate(-90 113.5 41.2)">1</text>
<text x="144" y="41.2" transform="rotate(-90 144 41.2)">1</text>
<text x="157.2" y="38.4" transform="rotate(-90 157.2 38.4)">1</text>
<text x="253.2" y="41.2" transform="rotate(-90 253.2 41.2)">1</text>
<text x="72.8" y="46.3" transform="rotate(-90 72.8 46.3)">1</text>
<text x="157.2" y="44.1" transform="rotate(-90 157.2 44.1)">2</text>
<text x="60.7" y="53.4" transform="rotate(-90 60.7 53.4)">1</text>
<text x="159.2" y="48.9" transform="rotate(-90 159.2 48.9)">1</text>
<text x="60.7" y="60.6" transform="rotate(-90 60.7 60.6)">2</text>
<text x="62.7" y="64.1" transform="rotate(-90 62.7 64.1)">1</text>
<text x="253.2" y="61.6" transform="rotate(-90 253.2 61.6)">1</text>
<text x="253.2" y="66.6" transform="rotate(-90 253.2 66.6)">1</text>
<text x="98.2" y="87" transform="rotate(-90 98.2 87)">1</text>
<text x="253.2" y="89.5" transform="rotate(-90 253.2 89.5)">1</text>
<text x="98.2" y="94.6" transform="rotate(-90 98.2 94.6)">1</text>
<text x="260.8" y="94.6" transform="rotate(-90 260.8 94.6)">1</text>
<text x="253.2" y="99.7" transform="rotate(-90 253.2 99.7)">1</text>
<text x="86.8" y="104.7" transform="rotate(-90 86.8 104.7)">1</text>
<text x="98.2" y="102.2" transform="rotate(-90 98.2 102.2)">1</text>
<text x="84.8" y="109.5" transform="rotate(-90 84.8 109.5)">1</text>
<text x="84.8" y="115.3" transform="rotate(-90 84.8 115.3)">2</text>
<text x="86.8" y="122.5" transform="rotate(-90 86.8 122.5)">1</text>
<text x="207.5" y="137.8" transform="rotate(-90 207.5 137.8)">1</text>
<text x="207.5" y="132.7" transform="rotate(-90 207.5 132.7)">1</text>
<text x="202.4" y="142.8" transform="rotate(-90 202.4 142.8)">1</text>
<text x="33.3" y="146.8">Blinker</text>
<text x="39.5" y="146.8">links</text>
<text x="44.1" y="146.8">(gelb)</text>
<text x="79.1" y="146.8">Schluss-/Bremslicht</text>
<text x="96.1" y="146.8">(rot)</text>
<text x="124.8" y="146.8">Blinker</text>
<text x="131" y="146.8">rechts</text>
<text x="136.6" y="146.8">(gelb)</text>
<text x="202.4" y="147.9" transform="rotate(-90 202.4 147.9)">1</text>
<text x="24.6" y="150.5" transform="rotate(-90 24.6 150.5)">1</text>
<text x="53.1" y="153.8" transform="rotate(-90 53.1 153.8)">1</text>
<text x="98.8" y="153.8" transform="rotate(-90 98.8 153.8)">1</text>
<text x="144.5" y="153.8" transform="rotate(-90 144.5 153.8)">1</text>
<text x="53.1" y="167.5" transform="rotate(-90 53.1 167.5)">1</text>
<text x="53.1" y="162.3" transform="rotate(-90 53.1 162.3)">2</text>
<text x="98.8" y="167.5" transform="rotate(-90 98.8 167.5)">1</text>
<text x="98.8" y="162.3" transform="rotate(-90 98.8 162.3)">2</text>
<text x="144.5" y="167.5" transform="rotate(-90 144.5 167.5)">1</text>
<text x="144.5" y="162.3" transform="rotate(-90 144.5 162.3)">2</text>
<text x="37.8" y="169.5" transform="rotate(-90 37.8 169.5)">1</text>
<text x="53.1" y="173.8" transform="rotate(-90 53.1 173.8)">2</text>
<text x="83.6" y="169.5" transform="rotate(-90 83.6 169.5)">1</text>
<text x="98.8" y="173.8" transform="rotate(-90 98.8 173.8)">2</text>
<text x="129.3" y="169.5" transform="rotate(-90 129.3 169.5)">1</text>
<text x="144.5" y="173.8" transform="rotate(-90 144.5 173.8)">2</text>
<text x="37.8" y="177.1" transform="rotate(-90 37.8 177.1)">2</text>
<text x="53.1" y="177.1" transform="rotate(-90 53.1 177.1)">2</text>
<text x="83.6" y="177.1" transform="rotate(-90 83.6 177.1)">2</text>
<text x="98.8" y="177.1" transform="rotate(-90 98.8 177.1)">2</text>
<text x="129.3" y="177.1" transform="rotate(-90 129.3 177.1)">2</text>
<text x="144.5" y="177.1" transform="rotate(-90 144.5 177.1)">2</text>
<text x="46.4" y="182.6">1</text>
<text x="92.1" y="182.6">1</text>
<text x="137.8" y="182.6">1</text>
<text x="24.6" y="191.1" transform="rotate(-90 24.6 191.1)">1</text>
<text x="53.1" y="189.8" transform="rotate(-90 53.1 189.8)">3</text>
<text x="98.8" y="189.8" transform="rotate(-90 98.8 189.8)">3</text>
<text x="144.5" y="189.8" transform="rotate(-90 144.5 189.8)">3</text>
</g>
<g font-size="1.3">
<text x="33.6" y="28.6">VBUS</text>
<text x="38.4" y="27.7">A4</text>
<text x="51.5" y="27.7">1</text>
<text x="54.1" y="28.6">VBUS</text>
<text x="74" y="28.6">OUT+</text>
<text x="79.4" y="27.7">5</text>
<text x="112.5" y="27.7">1</text>
<text x="115.1" y="28.6">VIN+</text>
<text x="134.2" y="28.6">VOUT+</text>
<text x="140.4" y="27.7">3</text>
<text x="34.3" y="33.7">GND</text>
<text x="38.4" y="32.8">A1</text>
<text x="51.5" y="32.8">2</text>
<text x="54.1" y="33.7">GND</text>
<text x="74" y="33.7">OUT-</text>
<text x="79.4" y="32.8">6</text>
<text x="112.5" y="32.8">2</text>
<text x="115.1" y="33.7">VIN-</text>
<text x="134.2" y="33.7">VOUT-</text>
<text x="140.4" y="32.8">4</text>
<text x="208.1" y="30.2">SDA</text>
<text x="211.6" y="31.2">SDA</text>
<text x="237.7" y="31.2">VCC</text>
<text x="241.1" y="30.2">VCC</text>
<text x="61.6" y="39.8" transform="rotate(-90 61.6 39.8)">B+</text>
<text x="71.8" y="39.8" transform="rotate(-90 71.8 39.8)">B-</text>
<text x="208.2" y="40.4">SCL</text>
<text x="211.6" y="41.3">SCL</text>
<text x="237.5" y="41.3">GND</text>
<text x="241.1" y="40.4">GND</text>
<text x="60.7" y="42.5" transform="rotate(-90 60.7 42.5)">3</text>
<text x="70.9" y="42.5" transform="rotate(-90 70.9 42.5)">4</text>
<text x="182.5" y="50.7">I2C-Pull-Ups</text>
<text x="193.6" y="50.7">nur</text>
<text x="196.9" y="50.7">modulintern</text>
<text x="206.3" y="50.7">gegen</text>
<text x="211.5" y="50.7">+3V3</text>
<text x="222" y="50.7">U4:</text>
<text x="225.3" y="50.7">CS</text>
<text x="228.2" y="50.7">fest</text>
<text x="231.8" y="50.7">auf</text>
<text x="235.1" y="50.7">+3V3</text>
<text x="61.6" y="57.1" transform="rotate(-90 61.6 57.1)">+</text>
<text x="208.1" y="60.7">SDA</text>
<text x="208.2" y="65.8">SCL</text>
<text x="211.6" y="61.6">SDA</text>
<text x="237.7" y="61.6">VCC</text>
<text x="241.1" y="65.8">GND</text>
<text x="241.1" y="60.7">VCC</text>
<text x="211.6" y="66.7">SCL</text>
<text x="237.5" y="66.7">GND</text>
<text x="182.5" y="76.3">U4</text>
<text x="185.4" y="76.3">ANT unbeschaltet:</text>
<text x="199.5" y="76.3">kein</text>
<text x="203.3" y="76.3">Antennendraht</text>
<text x="214.5" y="76.3">verbaut.</text>
<text x="221.2" y="76.3">Empfang</text>
<text x="228.3" y="76.3">erfolgt</text>
<text x="233.9" y="76.3">ueber</text>
<text x="18" y="83.7">SW1</text>
<text x="21.9" y="83.7">sitzt</text>
<text x="26" y="83.7">im</text>
<text x="28.7" y="83.7">Akkupfad</text>
<text x="36" y="83.7">zwischen</text>
<text x="43.3" y="83.7">U1</text>
<text x="46.2" y="83.7">OUT+</text>
<text x="51.1" y="83.7">und</text>
<text x="54.7" y="83.7">U2</text>
<text x="57.5" y="83.7">VIN+</text>
<text x="62" y="83.7">und</text>
<text x="65.5" y="83.7">trennt</text>
<text x="142.5" y="83.6">21</text>
<text x="182.5" y="79.7">die</text>
<text x="185.6" y="79.7">Leiterbahn/Anschlussfahne</text>
<text x="206" y="79.7">des</text>
<text x="209.4" y="79.7">Moduls</text>
<text x="215.3" y="79.7">(dokumentierter</text>
<text x="227.6" y="79.7">Aufbaustand).</text>
<text x="18" y="87.3">den</text>
<text x="21.5" y="87.3">Eingang</text>
<text x="28.1" y="87.3">des</text>
<text x="31.6" y="87.3">Wandlers;</text>
<text x="39.3" y="87.3">damit</text>
<text x="44.3" y="87.3">ist</text>
<text x="47.1" y="87.3">die</text>
<text x="50.2" y="87.3">gesamte</text>
<text x="57.1" y="87.3">+5-V-Schiene</text>
<text x="104.2" y="86.1">VIN</text>
<text x="107.5" y="87">VIN_(5V)</text>
<text x="136.3" y="84.5">GPIO21</text>
<text x="136.3" y="89.6">GPIO22</text>
<text x="142.5" y="88.6">22</text>
<text x="225.8" y="86.4" transform="rotate(-90 225.8 86.4)">ANT</text>
<text x="226.7" y="89.8" transform="rotate(-90 226.7 89.8)">ANT</text>
<text x="237.7" y="89.6">VCC</text>
<text x="241.1" y="88.6">VCC</text>
<text x="18" y="90.7">stromlos.</text>
<text x="18" y="94.3">davon</text>
<text x="23.2" y="94.3">wirksam.</text>
<text x="25.6" y="90.7">Der</text>
<text x="28.9" y="90.7">Ladepfad</text>
<text x="30.3" y="94.3">Last</text>
<text x="34.2" y="94.3">an</text>
<text x="36.4" y="90.7">USB-C</text>
<text x="36.9" y="94.3">OUT+,</text>
<text x="42.3" y="94.3">nicht</text>
<text x="42.3" y="90.7">-&gt;</text>
<text x="45.7" y="90.7">U1</text>
<text x="46.8" y="94.3">an</text>
<text x="48.6" y="90.7">-&gt;</text>
<text x="49.5" y="94.3">B+</text>
<text x="51.9" y="90.7">BT1</text>
<text x="52.6" y="94.3">:</text>
<text x="54.1" y="94.3">die</text>
<text x="55.5" y="90.7">bleibt</text>
<text x="57.2" y="94.3">Schutzfunktion</text>
<text x="60.5" y="90.7">unabhaengig</text>
<text x="103.9" y="93.7">GND</text>
<text x="107.5" y="94.7">GND</text>
<text x="136.3" y="94.7">GPIO16</text>
<text x="142.5" y="93.7">16</text>
<text x="238.5" y="94.7">CS</text>
<text x="241.6" y="93.7">CS</text>
<text x="18" y="97.8">des</text>
<text x="18" y="101.2">(dokumentierter</text>
<text x="21.4" y="97.8">DW01</text>
<text x="26.3" y="97.8">bleibt</text>
<text x="30.3" y="101.2">Aufbaustand).</text>
<text x="31.3" y="97.8">wirksam.</text>
<text x="38.4" y="97.8">Keine</text>
<text x="43.3" y="97.8">Sicherung,</text>
<text x="51.8" y="97.8">keine</text>
<text x="56.5" y="97.8">Strombegrenzung</text>
<text x="104" y="101.3">3V3</text>
<text x="136.3" y="99.7">GPIO17</text>
<text x="142.5" y="98.8">17</text>
<text x="207.8" y="96.3">DATA</text>
<text x="211.6" y="97.2">DATA</text>
<text x="237.5" y="99.7">GND</text>
<text x="241.1" y="98.8">GND</text>
<text x="107.5" y="102.3">3V3</text>
<text x="137.1" y="104.8">GPIO4</text>
<text x="142.9" y="103.9">4</text>
<text x="136.3" y="112.4">GPIO25</text>
<text x="142.5" y="111.5">25</text>
<text x="136.3" y="117.5">GPIO26</text>
<text x="142.5" y="116.6">26</text>
<text x="136.3" y="122.6">GPIO27</text>
<text x="142.5" y="121.7">27</text>
<text x="209" y="121.7">1</text>
<text x="211.6" y="122.6">RXD1</text>
<text x="236.7" y="122.6">1PPS</text>
<text x="242" y="121.7">6</text>
<text x="81.3" y="130.2">BLE</text>
<text x="84.8" y="130.2">4.2</text>
<text x="91.4" y="130.2">iOS-App,</text>
<text x="99" y="130.2">unidirektional</text>
<text x="109.7" y="130.2">(drahtlos)</text>
<text x="209" y="126.7">2</text>
<text x="209" y="131.8">4</text>
<text x="211.6" y="127.7">TXD1</text>
<text x="233.3" y="127.7">FORCE_ON</text>
<text x="242" y="126.7">7</text>
<text x="242" y="131.8">8</text>
<text x="81.3" y="133.8">PWM 5</text>
<text x="87.3" y="133.8">kHz</text>
<text x="92.8" y="133.8">8</text>
<text x="94.7" y="133.8">bit</text>
<text x="103.2" y="133.8">I2C</text>
<text x="106.5" y="133.8">100</text>
<text x="110.2" y="133.8">kHz</text>
<text x="119.4" y="133.8">UART2</text>
<text x="124.8" y="133.8">9600</text>
<text x="209" y="136.9">5</text>
<text x="211.6" y="132.8">VCC</text>
<text x="211.6" y="137.8">V_BCKP</text>
<text x="234.7" y="132.8">AADET_N</text>
<text x="236.2" y="137.8">RESET</text>
<text x="241.6" y="136.9">10</text>
<text x="209" y="142">3</text>
<text x="211.6" y="142.9">GND</text>
<text x="235.5" y="142.9">EX_ANT</text>
<text x="241.6" y="142">11</text>
<text x="209" y="147.1">9</text>
<text x="211.6" y="148">GND</text>
<text x="238.4" y="148">NC</text>
<text x="241.6" y="147.1">12</text>
<text x="182.5" y="155.8">IC4</text>
<text x="185.8" y="155.8">EX_ANT unbeschaltet:</text>
<text x="202.3" y="155.8">interne</text>
<text x="208.3" y="155.8">Patch-Antenne</text>
<text x="220" y="155.8">aktiv.</text>
<text x="54" y="179.8" transform="rotate(-90 54 179.8)">D</text>
<text x="99.7" y="179.8" transform="rotate(-90 99.7 179.8)">D</text>
<text x="145.5" y="179.8" transform="rotate(-90 145.5 179.8)">D</text>
<text x="49.1" y="183.6">G</text>
<text x="94.8" y="183.6">G</text>
<text x="140.5" y="183.6">G</text>
<text x="54" y="187.2" transform="rotate(-90 54 187.2)">S</text>
<text x="99.7" y="187.2" transform="rotate(-90 99.7 187.2)">S</text>
<text x="145.5" y="187.2" transform="rotate(-90 145.5 187.2)">S</text>
<text x="36" y="195.8">RN1</text>
<text x="39.8" y="195.8">...</text>
<text x="42.2" y="195.8">RN3:</text>
<text x="46.5" y="195.8">je</text>
<text x="48.7" y="195.8">8</text>
<text x="50.6" y="195.8">x</text>
<text x="52.4" y="195.8">100</text>
<text x="56.1" y="195.8">R</text>
<text x="58" y="195.8">parallel</text>
<text x="64.5" y="195.8">=</text>
<text x="66.7" y="195.8">12,5</text>
<text x="70.8" y="195.8">R</text>
<text x="78.5" y="195.8">I_LED</text>
<text x="83.2" y="195.8">=</text>
<text x="85.4" y="195.8">224</text>
<text x="89.1" y="195.8">mA</text>
<text x="92.1" y="195.8">je</text>
<text x="94.4" y="195.8">Kanal</text>
<text x="105.1" y="195.8">kein</text>
<text x="109" y="195.8">Gate-Pull-Down</text>
<text x="122" y="195.8">bestueckt,</text>
<text x="130.2" y="195.8">Gate</text>
<text x="134.3" y="195.8">nur</text>
<text x="137.6" y="195.8">ueber</text>
<text x="142.6" y="195.8">R1/R3/R5</text>
<text x="151.1" y="195.8">am</text>
<text x="154.2" y="195.8">GPIO</text>
<text x="158.6" y="195.8">(Befund</text>
</g>
<g font-size="1.1">
<text x="97.3" y="28.6">1</text>
<text x="99.7" y="28.6">2</text>
<text x="54" y="170.4" transform="rotate(-90 54 170.4)">K</text>
<text x="99.7" y="170.4" transform="rotate(-90 99.7 170.4)">K</text>
<text x="145.4" y="170.4" transform="rotate(-90 145.4 170.4)">K</text>
</g>
</svg>
